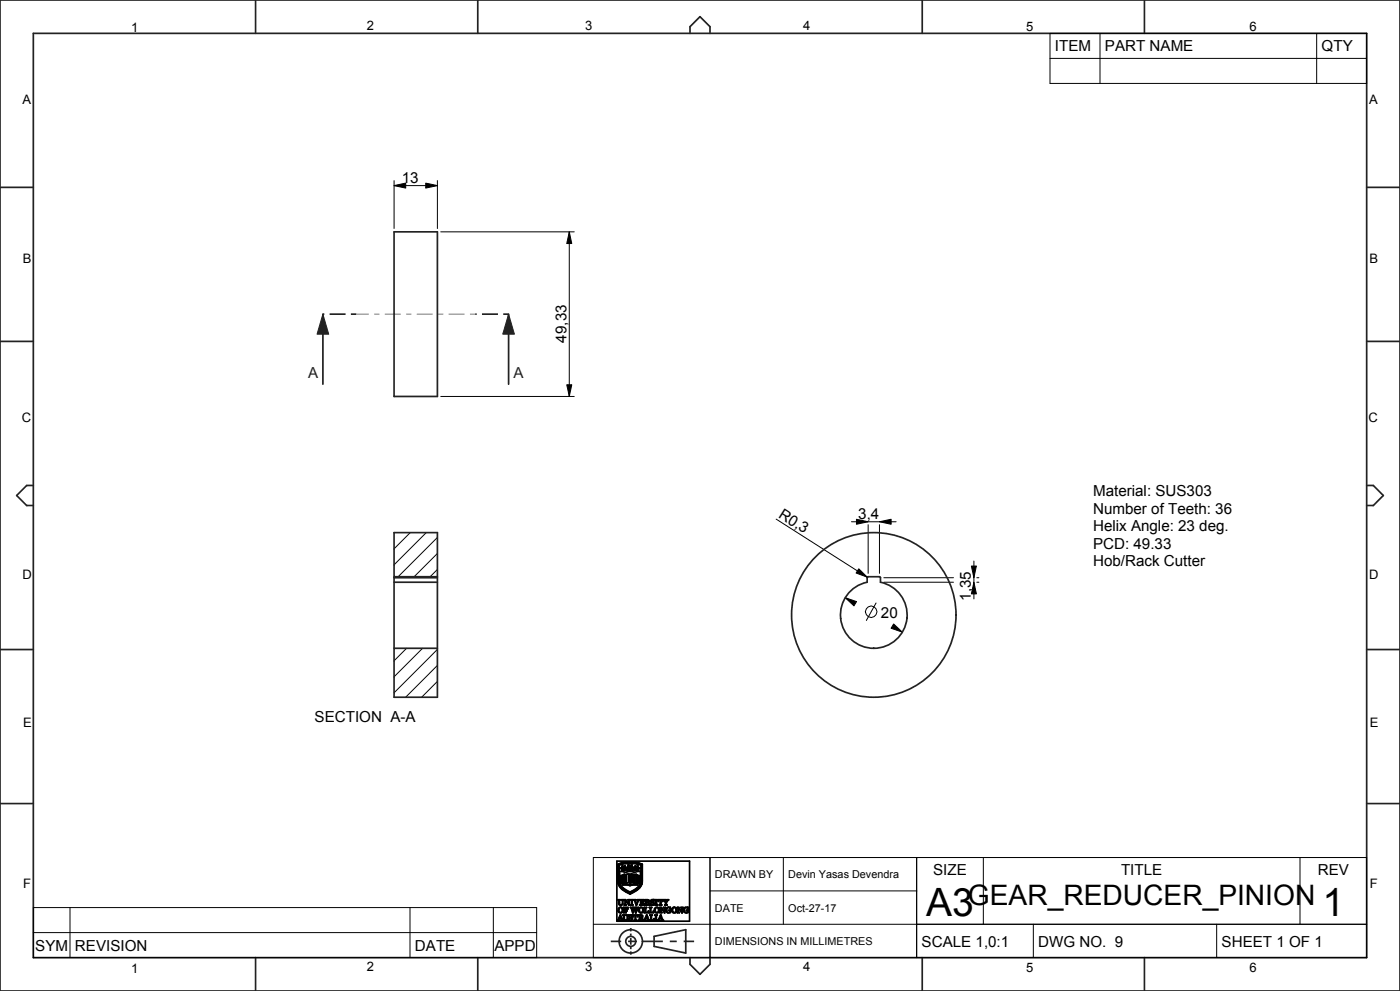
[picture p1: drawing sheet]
<svg xmlns="http://www.w3.org/2000/svg" width="420mm" height="297mm" viewBox="0 0 420 297" stroke-linecap="round" stroke-linejoin="round" font-family="sans-serif">
<path d="M152.6 94.2l1.7 6h-3.5z" fill="#222226"/>
<path d="M152.6 94.2l1.7 6h-3.5z" fill="none" stroke="#222226" stroke-width=".3"/>
<path d="M96.9 94.2l1.7 6h-3.5z" fill="#222226"/>
<path d="M96.9 94.2l1.7 6h-3.5z" fill="none" stroke="#222226" stroke-width=".3"/>
<g fill="none" stroke="#222226" stroke-width=".51">
<path d="M0 0h420v297h-420zM10 10h400v277h-400zM76.7 0v10M143.3 0v10M207 10v-2l3-3 3 3v2M276.7 0v10M343.3 0v10M0 56.2h10M410 56.2h10M96.9 94.2v21M152.6 94.2v21M0 102.3h10"/>
<path d="M410 102.3h10M10 145.5h-2l-3 3 3 3h2M118.2 159.6h13v49.4h-13zM410 145.5h2l3 3-3 3h-2M118.2 173.1h13M118.2 172.8h13M260.1 174.5v-1.4l.3-.3 3.6 .1 .1 1.6M0 194.7h10M118.2 194.3h13M410 194.7h10M0 240.8h10M410 240.8h10"/>
<path d="M189.2 278.1v1M189.2 279.8v.7M76.7 287v10M143.3 287v10M183.2 282.1h3.2M188.4 282.1h2.1M189.2 281.1v2M189.2 283.8v.7M189.2 285.1v1M192.6 282.1h6.3M196.2 280.6l9.5-2v7l-9.5-2zM200.9 282.1h2.1"/>
<path d="M205.1 282.1h3.1M207 287v2l3 3 3-3v-2M276.7 287v10M343.3 287v10"/>
<circle cx="189.2" cy="282.1" r="3.5"/>
<circle cx="189.2" cy="282.1" r="1.5"/>
</g>
<path d="M106.9 94.2h-10M152.6 94.2h-10" fill="none" stroke="#222226" stroke-width=".51" stroke-dasharray="1.6 1.6 4.8 1.6" stroke-linecap="butt"/>
<path d="M142.6 94.2h-35.7" fill="none" stroke="#7d7d80" stroke-width=".3" stroke-dasharray="1.6 1.6 4.8 1.6" stroke-linecap="butt"/>
<g fill="none" stroke="#000" stroke-width=".3">
<path d="M315 10h95v15h-95zM315 17.5h95M330 10v15M395 10v15M118.2 55.6l3.5-.7v1.5zM118.2 54.1v14.4M118.2 55.6h13M127.7 54.9l3.5 .7-3.5 .8zM131.2 54.1v14.4M132.2 69.5h40.1M170.8 69.5l.7 3.5h-1.5zM170.8 69.5v49.3"/>
<path d="M132.2 118.8h40.1M170 115.3h1.5l-.7 3.5zM118.3 159.6l-.1 .1M123.1 159.6l-4.9 4.9M127.9 159.6l-9.7 9.7M232.9 155.6l27.3 17.4M255.4 156.4h13.4M256.9 155.6l3.5 .8-3.5 .7zM260.4 157.2v14.6M263.8 156.4l3.5-.8v1.5zM263.8 157.2v14.6M131.2 161.1l-11.8 11.7"/>
<path d="M131.2 165.9l-7 6.9M131.2 170.7l-2.2 2.1M253.6 179.1l3.4 1.2-.8 1.3zM253.6 179.1l1.8 1.1M257.6 170.5l2.6 2.5-3.4-1.3zM265.1 174.5h20.9M265.1 173.1h20.9M291.4 169.6h1.5l-.7 3.5zM292.2 174.5l.7 3.5h-1.5zM292.2 168.1v11.4M293 174.5h.7M293 173.1h.7"/>
<path d="M122 194.3l-3.8 3.7M126.8 194.3l-8.6 8.5M131.2 194.6l-13 13M131.2 199.4l-9.5 9.6M262.8 180.7l-2.9 5.3M268.1 187l2.6 2.4-3.4-1.1zM270.4 189.3l.3 .1M131.2 204.2l-4.7 4.8M178 257h232v30h-232zM213 257v30M235 257v20M275 257v30"/>
<path d="M295 257v20M390 257v20M10 272h151v15h-151zM10 279.5h151M21 272v15M123 272v15M148 272v15M178 277h232M213 267h62M310 277v10M365 277v10"/>
<circle cx="261.3" cy="183.3" r="1.72"/>
</g>
<g fill="none" stroke="#000" stroke-width=".51">
<path d="M185.1 258.1h21.8v18h-21.8zM185.3 259l1.5-.5 1.8-.2 2.2 .2 1.9 .5-.1 5.6-.3 1-.9 .9-2.4 1.4-1.8-.9-1.1-1-.7-1.6zM185.4 259.1l1.7-.5 2.1-.2 2 .2 1.4 .5v5.4l-.4 1.1-.9 .9-2.3 1.3-1.8-1-1.1-.9-.6-1.6zM185.6 259.2l1.5-.5 1.7-.1 2 .1 1.7 .5-.2 5.8-.8 1.2-1.9 1.2a1.1 1.1 0 0 1-1.6-.2l-1.6-1.1-.7-1.2zM185.8 259.3l1.4-.4 1.8-.1 1.8 .1 1.5 .4-.2 5.7-.9 1.2-2.1 1.3-2.2-1.3-1-1.2zM186.6 259.5l.4 .4 .5-.4-.2 .7 .3 .6-.5-.2-.6 .3 .2-.5-.5-.2 .5-.2zM186.7 259.6l.1 .4zM187.3 259.7l.1-.1-.2 .3zM188.4 259.2l.5 .1 .1 .4 .2-.4 .4-.1-.1 .6 .6 .2-.3 .3h-.5l-.3 .7-.3-.7-.7-.3 .6-.2zM188.6 259.4l.3 .3zM189.2 259.4h.3l-.3 .3zM189.5 259.9l.5 .1z"/>
<path d="M190.6 259.6l.3 .3zM191 259.9l-.5-.4v.4l.2 .3-.3 .6 .6-.2 .2 .3h.4l-.3-.5M191 259.9h.1M191 259.9l.4-.4v.6l.5 .1-.6 .2M191.4 259.6l-.2 .4zM185.4 269.6h.7l-.2 .2v1.1l.4 .3 .4-.3v-1l-.2-.3h.6l-.2 .2-.2 1.3-.5 .2-.5-.2-.1-1.3zM185.8 273.2h.1M185.9 272.1l.4-.1 .3 .3 .1 .8-.3 .4-.6-.3zM185.9 261.2l1.8 .2 1.4-.2 1.2 .2 1.8-.2v3.2l-.5 1.1-.9 .9-1.7 .9-1.9-1.1-.7-.7-.4-.9zM186.1 274.5v.1a.3 .3 0 0 1 .2 .3 .3 .3 0 0 1-.4 .3zM186.1 274.2l.9 1.6h-.8l.3-.1-.2-.5h-.5l-.2 .5 .2 .1h-.5zM186.3 260.2h.1"/>
<path d="M186.3 260.2l.3-.1zM186.3 264.5h.2zM186.3 262.6l.2 .1zM186.3 263.3l.4 .3-.2 .3-.3-.3zM186.3 262.4l.4 .2-.3 .4-.2-.3zM186.3 264.2l.4 .2-.3 .4-.2-.3zM186.7 260.6l.1-.1-.2 .3zM186.8 262.2h.2l-.1 2.9 2.1 .2 2.2-.2v-2.6l-.1 2.5-.1-2.8h.3v2.1a.68 .68 0 0 1-.1 .9 .68 .68 0 0 1-.9 0l-1.3 .2-2.2-.2zM186.8 274.2h.7l-.2 .2v1l.5 .4 .4-.4v-.9l-.3-.3h.6l-.2 .2-.2 1.3-.5 .2-.4-.2-.1-1.3zM186.9 260.5l.4-.3-.1 .2zM187.1 260.6h.1M187.1 271.9h1.3v.5l-.4-.4a.34 .34 0 0 0-.5 .3 .34 .34 0 0 0 .4 .4l.2-.3v.7l-.5-.3v.6l.2 .2h-.7l.2-.3v-1.2z"/>
<path d="M187.2 262.1l-.1 2.7zM187.3 269.6h.4l.9 1.3v-1l-.2-.3h.6l-.3 .3v1.4l-1.1-1.4v1.1l.3 .3h-.6l.2-.3v-1.1zM187.3 262l1.6 .1v.1l-.3-.1 .3 .2v.2l-.3-.1 .3 .2v.2l-.3-.1 .3 .3h-.3l.3 .3-.3-.1 .3 .2v.2l-.3-.1 .3 .2-.3 .1 .3 .3h-.3l.3 .1v.2l-.3-.1 .3 .4h-1.6zM187.4 264.1l.3 .1M187.4 264.1l.1 .1M187.4 262.8h.5zM187.4 264.4h.5zM187.4 263.9h.5zM187.4 262.5h.5zM187.4 263.6h.5zM187.4 263.1h.5zM187.4 262.2h.5z"/>
<path d="M187.5 264.2h.1M187.5 263.4h.3M187.5 260.2l.9 .8-.7-.3zM187.7 264.2h-.2M187.7 264.2h.2h-.4M187.8 263.3l-.3 .1M187.8 263.3h.1M187.8 263.3v.1M188.1 260l.4-.1zM188.7 263.5h.1M188.8 260.2l.5 .1-.4 .1zM188.8 274.3l.9-.1v.4l-.4-.3-.4 .2 .8 .7-.3 .6-.8 .1v-.5l.5 .4 .5-.3-.9-.6z"/>
<path d="M189.1 262.1l1.7-.1v2.6l-1.7 .1zM189.2 269.6h.7l-.2 .2v1.2l.2 .3h-.7l.2-.3v-1.2zM189.4 263l.9 .1zM189.4 262.2l.9 .1zM189.4 263.5l.9 .2zM189.4 262.7l.9 .1zM189.4 262.7h.1M189.4 263.8l.9 .1zM189.4 264l.9 .2zM189.4 263.8h.1M189.4 263.2l.8 .2M189.4 263.2v.1"/>
<path d="M189.4 262.4l.9 .2zM189.4 263.3l.9 .1M189.4 264.3l.9 .2zM190 274.2h1.3v.5l-.5-.4v1.4l.2 .1h-.8l.3-.1v-1.4l-.6 .4zM190.1 269.6h.7l-.2 .2 .4 1.2 .4-1.1-.2-.3h.6l-.8 1.7zM190.2 262.6h.1M190.2 264.4h.1M190.2 263.4h.1M190.3 272.5l-.5 1.1-.7-1.7h.7l-.2 .2 .3 1.1 .4-.9-.3-.4h.7l-.2 .2 .3 1.1 .1-.4M190.3 272.5h.1M190.3 272.5l.5 1.1 .7-1.7h-.6l.2 .2-.1 .6M190.4 260.2h.1l-.1 .4-.7 .4z"/>
<path d="M190.8 260.2l.3 .3zM190.8 260.2h.1M190.9 271.3h.1M190.9 262.1l.1 2.7zM190.9 260.1l.3 .3zM190.9 272.8h.1M191.1 265h.1M191.2 260.5l.3 .3zM191.3 260.4h.1M191.4 263.5l.4-.1a.25 .25 0 0 1 .1 .3 .25 .25 0 0 1-.3 .1l.1-.2zM191.4 264.4l.4-.1v.5h-.2l.1-.2zM191.4 262.6l.4-.2v.6h-.2l.1-.3z"/>
<path d="M191.4 260.1l.4 .1zM191.5 274.2l1.3 .2v.4l-.4 .2 .3 .2 .4 .7-.4-.1-.2-.6-.3-.1h-.2v.6l.3 .1h-.8l.3-.1v-1.3zM191.8 262.4h.1M191.9 269.6h1.3v.5l-.5-.4a.32 .32 0 0 0-.3 .3 .32 .32 0 0 0 .2 .4l.3-.3v.6l-.2-.2h-.3a.44 .44 0 0 0 .1 .5 .44 .44 0 0 0 .5 .1l.3-.3v.5h-1.4l.3-.5-.1-1zM192 272.1l.5-.1 .3 .3v.8l-.3 .4-.6-.4zM192 274.3l.5 .1v.5l-.5 .1zM193.3 271.9h.7l-.3 .2v1.4l.6-.1 .3-.4v.6h-1.4l.3-.2v-1.3zM193.7 271.1l-.2 .2h.7l-.2-.2M193.7 271.1v-1.3l-.2-.2 1 .1 .3 .4-.4 .3 .3 .2 .3 .7-.4-.1-.3-.7h-.4v.6M193.7 271.1h.1M193.9 269.7l.6 .1-.1 .5-.5 .1zM193.9 271.1h.1"/>
<path d="M194 274.5v.3a.24 .24 0 0 1 .1 .4 .24 .24 0 0 1-.4-.1zM194 274.2l.9 1.6h-.8l.2-.1-.1-.5h-.5l-.2 .5 .2 .1h-.5zM194.8 271.9h.7l-.2 .2v1.4l.5-.1 .3-.4a.5 .5 0 0 1-.2 .6 .5 .5 0 0 1-.6 0h-.5l.2-.4v-1.1zM194.9 274.2h.8l-.2 .2v1.4l.5-.1 .2-.4 .1 .5h-1.3l.2-.1v-1.3zM195.3 269.8l.9-.2v.5l-.4-.4-.4 .2 .8 .7-.2 .6-.8 .1v-.5l.5 .4 .4-.3-.9-.6zM196.4 274.2h.8l-.3 .2v1.3l.3 .1h-.8l.3-.1v-1.3zM196.5 269.6h.7l-.2 .2v1.2l.2 .3h-.7l.3-.2v-1.2zM196.8 272.1l.4-.1 .3 .3v.7l-.2 .5h-.4l-.3-.3zM197.5 269.6h.8a.4 .4 0 0 1 .5 .1 .4 .4 0 0 1 .1 .4l-.6-.4v1.4l.2 .2h-.7l.2-.2v-1.4l-.5 .4zM198 271.9a1.64 1.64 0 0 1 1.2 1.2l.1 .1v-1l-.3-.3h.7l-.3 .3v1.4l-1.1-1.4v1.1l.3 .3h-.6l.2-.5v-1zM198.1 274.5l.3 .7h-.5zM198.2 274.2l.8 1.6h-.7l.2-.1-.1-.5h-.5l-.2 .5 .2 .1h-.5z"/>
<path d="M199 269.6h.7l-.2 .2 .1 .3a.27 .27 0 0 0 .4 .2 .27 .27 0 0 0 .2-.4l-.2-.3h.6l-.7 1v.5l.3 .2h-.8l.3-.2v-.5zM200 272.1l1.1-.2v.5l-.4-.4-.4 .1-.3 .7 .2 .5 .4 .2 .3-.1v-.5l-.2-.1h.6l-.2 .7-.6 .1-.6-.3-.2-.6zM202 272.1l.4-.1 .3 .3 .1 .8-.4 .4-.6-.3zM203.2 271.9a1.51 1.51 0 0 1 1.3 1.2l.1-.9-.3-.3h.6l-.2 .3v1.4l-1.2-1.4 .1 1.1 .2 .3h-.6l.2-.7v-.8zM205.3 272.1l1.1-.2v.5l-.7-.4-.4 .8 .2 .5 .4 .2 .3-.1v-.5l-.3-.1h.7l-.2 .7-.6 .1-.6-.3-.2-.6z"/>
<circle cx="189" cy="260" r=".16"/>
<circle cx="186.2" cy="272.8" r=".83"/>
<circle cx="186.4" cy="263.6" r=".1"/>
<circle cx="187" cy="260.2" r=".17"/>
<circle cx="192.3" cy="272.8" r=".82"/>
<circle cx="197" cy="272.7" r=".82"/>
<circle cx="202.3" cy="272.7" r=".82"/>
</g>
<path d="M118.2 55.6l3.5-.7v1.5zM127.7 54.9l3.5 .7-3.5 .8zM170.8 69.5l.7 3.5h-1.5zM170 115.3h1.5l-.7 3.5zM256.9 155.6l3.5 .8-3.5 .7zM263.8 156.4l3.5-.8v1.5zM253.6 179.1l3.4 1.2-.8 1.3zM257.6 170.5l2.6 2.5-3.4-1.3zM291.4 169.6h1.5l-.7 3.5zM292.2 174.5l.7 3.5h-1.5zM268.1 187l2.6 2.4-3.4-1.1z" fill="#000"/>
<!-- layer: 02___PRT_ALL_AXES -->
<g fill="none" stroke="#222226" stroke-width=".51">
<path d="M118.2 69.5h13v49.3h-13zM118.2 174.5h13M260.1 174.5a10 10 0 0 0-6.3 15.4 10 10 0 0 0 16.6 0 10 10 0 0 0-6.3-15.4"/>
<circle cx="262.1" cy="184.3" r="24.7"/>
</g>
<g font-size="11.7">
<text x="277.8" y="274.5">A3</text>
<text x="396.7" y="274.4">1</text>
</g>
<text font-size="8.5" x="290.4" y="271.3">GEAR_REDUCER_PINION</text>
<g font-size="4.6">
<text x="316.5" y="15.3">ITEM</text>
<text x="331.5" y="15.3">PART NAME</text>
<text x="396.5" y="15.3">QTY</text>
<text x="120.5" y="54.7">13</text>
<text x="169.9" y="102.7" transform="rotate(-90 169.9 102.7)">49,33</text>
<text x="327.9" y="148.7">Material: SUS303</text>
<text x="257.5" y="155.5">3,4</text>
<text x="327.9" y="153.9">Number of Teeth: 36</text>
<text x="327.9" y="159.2">Helix Angle: 23 deg.</text>
<text x="327.9" y="164.4">PCD: 49.33</text>
<text x="327.9" y="169.7">Hob/Rack Cutter</text>
<text x="264.3" y="185.1">20</text>
<text x="291.3" y="180" transform="rotate(-90 291.3 180)">1,35</text>
<text x="94.4" y="216.3">SECTION A-A</text>
<text x="279.9" y="262.3">SIZE</text>
<text x="336.3" y="262.3">TITLE</text>
<text x="395.3" y="262.3">REV</text>
<text x="10.6" y="285">SYM</text>
<text x="22.5" y="285">REVISION</text>
<text x="124.5" y="285">DATE</text>
<text x="148.3" y="285">APPD</text>
<text x="276.5" y="283.8">SCALE 1,0:1</text>
<text x="311.5" y="283.8">DWG NO. 9</text>
<text x="366.5" y="283.8">SHEET 1 OF 1</text>
</g>
<g font-size="4.6" fill="#222226">
<text x="92.4" y="113.4">A</text>
<text x="154.1" y="113.4">A</text>
</g>
<text font-size="4.5" x="233.3" y="154.8" transform="rotate(32 233.3 154.8)">R0,3</text>
<g font-size="3.9">
<text x="39.4" y="9.7">1</text>
<text x="110.1" y="9.1">2</text>
<text x="175.6" y="9.1">3</text>
<text x="240.9" y="9">4</text>
<text x="307.8" y="9.3">5</text>
<text x="374.8" y="9.3">6</text>
<text x="6.8" y="31.1">A</text>
<text x="410.8" y="31.1">A</text>
<text x="6.8" y="78.9">B</text>
<text x="410.8" y="78.9">B</text>
<text x="6.6" y="126.5">C</text>
<text x="410.6" y="126.5">C</text>
<text x="6.8" y="173.5">D</text>
<text x="410.8" y="173.5">D</text>
<text x="6.9" y="217.9">E</text>
<text x="410.9" y="217.9">E</text>
<text x="7" y="266.3">F</text>
<text x="411" y="266.3">F</text>
<text x="39.4" y="291.7">1</text>
<text x="110.1" y="291.1">2</text>
<text x="175.6" y="291.1">3</text>
<text x="240.9" y="291">4</text>
<text x="307.8" y="291.3">5</text>
<text x="374.8" y="291.3">6</text>
</g>
<g font-size="3.3">
<text x="214.5" y="263.3">DRAWN BY</text>
<text x="236.5" y="263.3">Devin Yasas Devendra</text>
<text x="214.5" y="273.3">DATE</text>
<text x="236.5" y="273.3">Oct-27-17</text>
<text x="214.5" y="283.3">DIMENSIONS IN MILLIMETRES</text>
</g>
</svg>
